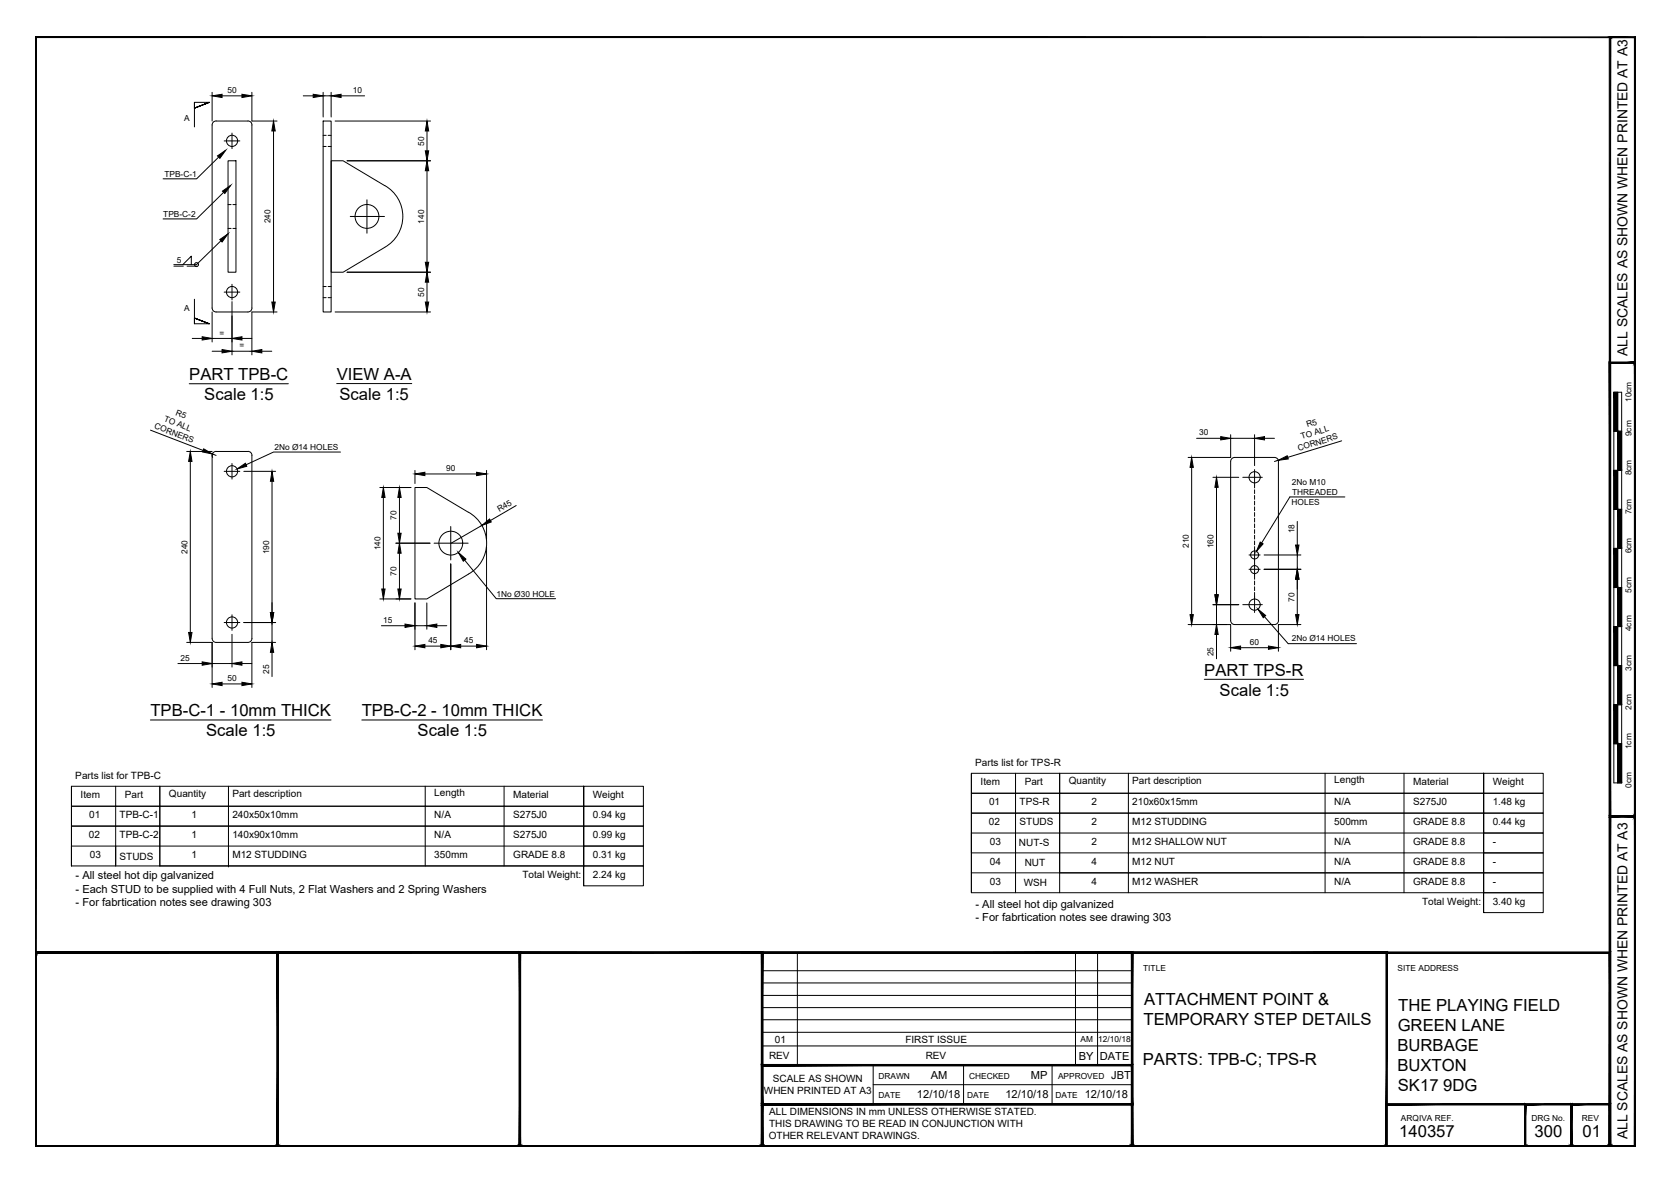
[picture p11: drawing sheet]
<svg xmlns="http://www.w3.org/2000/svg" width="420mm" height="297mm" viewBox="0 0 420 297" stroke-linecap="round" stroke-linejoin="round" font-family="sans-serif">
<g fill="none" stroke="#000" stroke-width=".25">
<path d="M48.9 25.7v1.5l3.7-1.5-3.7 1.5 3.7-1.5h-3.7v6.2M53.3 23.2v7.2M53.6 30.7l.7-.3h8a.97 .97 0 0 1 1 1v46a1.01 1.01 0 0 1-1 1h-8a1.01 1.01 0 0 1-1-1v-46zM55 39.5l-5.6 5.4h-8.4M55.8 24.1h5M56.3 35.4h4M58.3 33.4v4M63.3 23.2v7.2h6.3M68.7 32.9v43M76.2 24.1h2.5M81.2 30.4h2v48h-2zM81.2 24.1h2"/>
<path d="M81.2 36.8h.8M81.2 34h.8M81.2 23.2v6.2M82.5 36.8h.7M82.5 34h.7M83.2 23.2v6.2M84.2 30.4h24M85.7 24.1h5.9M107.3 32.9v5M56.2 48.3l-6.8 6.7h-8.4M57.3 40.4h2v28h-2zM57.3 51.4h.8"/>
<path d="M57.3 57.4h.8M58.5 51.4h.8M58.5 57.4h.8M87.2 40.4h21M88 54.4h8.6M92.2 50.2v8.4M96.7 46.7l-10.5-6.3h-3v28h3l10.5-6.2M96.7 46.6a8.9 8.9 0 0 1 0 15.5M107.3 42.9v23M43.7 66.9h2.4M45.9 66.5l2.2-2.1v2.1M47 66.9h2.4"/>
<path d="M48.9 75.2v6.2h3.7l-3.7-1.5 3.7 1.5-3.7-1.5v1.5M53.3 78.4v7.5M55.5 60.5l-6.1 6h-5.7M56.3 73.4h4M58.3 71.4v4M58.3 75.8v13.4M69.6 78.4h-6.3v10.8M81.2 72h.8M81.2 74.8h.8M82.5 72h.7M82.5 74.8h.7M84.2 78.4h24"/>
<path d="M87.2 68.4h21M107.3 70.9v5M47.5 96.4h25M48.3 85h2.5M53.3 88.3h2.5M53.3 85h5M58.3 88.3h5M60.8 85h2.5M65.8 88.3h2.5M84.6 96.4h18.9M405.5 98.6h2v98.1h-2zM406.5 98.6v98.1"/>
<path d="M37.8 108.1l13.2 5.1M46.9 113.5h6.4M47.8 116v42.9M53.4 114.1l.9 .3M53.5 113.9l-.2 .5 .1 .5M53.6 113.7l.7-.3h8a.97 .97 0 0 1 1 1v46a1.01 1.01 0 0 1-1 1h-8a1.01 1.01 0 0 1-1-1v-46zM56.3 118.4h4M58.3 116.5v3.9M61.3 118.4h8M85.6 113.6h-16.9l-6.9 3.2M104.3 118.2v3.3M106.8 119.1h13"/>
<path d="M122.3 118.2v17.3M299.5 117.5v37M300.7 110.2h6.1M304.8 120h6.5M309.3 109.2v5.8h-10.7M309.3 110.2h6M310.2 115h10.1a1.01 1.01 0 0 1 1 1v40a.97 .97 0 0 1-1 1h-10.1M310.3 115a1.01 1.01 0 0 0-1 1v39.9a1.01 1.01 0 0 0 1 1.1M312.3 120h4.9M315.3 109.2v7.8M315.3 118v4.6M317.8 110.2h2.5"/>
<path d="M321.2 115.7l-.9 .3M337.1 110.8l-13.5 4.1M405.5 118.2h2M405.5 108.4h2M68.4 120.9v33M95.4 122.5h7.9M96.3 125v23M99.5 136.5h8.6M100.4 125v9M100.4 139v9M109.1 136.5h8.6M113.3 132.3v8.4"/>
<path d="M117.7 128.8l-10.4-6.3h-3v28h3l10.4-6.2M117.7 128.7a8.9 8.9 0 0 1 .1 15.5M121.1 132.1l-7.7 4.4M122.3 137.5v25.8M129.7 127l-6.5 3.8M305.7 122.5v27M313.9 139.5h2.8M315.3 123.1v.9M315.3 124.5v1M315.3 125.9v1M315.3 127.4v.9M315.3 128.8v1"/>
<path d="M315.3 130.2v1M315.3 131.7v.9M315.3 133.1v.9M315.3 134.5v1M315.3 136v.9M315.3 137.4v8.2M317.7 139.5h9.2M326 131v6M326 139.5v3.6M338 124.9h-13.9l-7.1 11.5M405.5 137.8h2M405.5 128h2"/>
<path d="M56.3 156.4h4M58.3 154.5v3.9M58.3 159.4v8.2M61.3 156.4h8M68.4 156.4v5M95.4 150.5h7.9M95.8 157.2h6M104.3 151.5v11.8M104.3 157.2h3M107.3 151.5v6.6M109.8 157.2h2.5M113.3 141.7v21.6"/>
<path d="M116.8 140.8l7.9 9.7h14.9M298.6 157h10.7v6.7M304.8 152h6.5M305.7 152v5M305.7 159.4v6.1M312.3 152h4.9M313.9 143.1h2.8M315.3 146v1M315.3 147.5v.9M315.3 148.9v5M317.7 143.1h9.2M317.7 155l6 6.8h17.2"/>
<path d="M326 145.6v8.9M326.9 157h-5.6v6.7M405.5 157.5h2M405.5 147.7h2M44.7 166.8h6.1M46.9 161.4h6.4v11.4M53.3 166.8h5M55.8 171.9h5M60.8 166.8h2.5M68.4 163.9v6.1M69.3 161.4h-6v11.4M106.8 162.4h4"/>
<path d="M115.8 162.4h4M302.6 170.7h25M311.7 162.8h7.1M405.5 177.1h2M405.5 167.3h2M18 197.6v20M29.1 197.6v20M37.8 180.9h45.4M40.2 197.6v20h106.5v-5M57.4 197.6v20.3M90.9 180.9h45.4M106.9 197.6v20"/>
<path d="M126.7 197.6v20M146.7 197.6h-128.7v5h128.7M146.7 197.6h15v5h-15zM146.7 197.6v15M244.1 194.3v25.1M255.2 194.3v30M266.3 194.3v30M283.6 194.3v30M333 194.3v30M352.8 194.3v30M372.8 194.3h-128.7v5h128.7M372.8 199.3h-128.7v5h128.7"/>
<path d="M372.8 194.3v20M372.8 194.3h15v5h-15zM372.8 199.3h15v5h-15zM372.8 194.3v15M405.5 186.9h2M18 217.6h128.7M18 212.6v5M146.7 207.6h-128.7v5h128.7M146.7 202.6h-128.7v5h128.7M146.7 202.6v20M146.7 202.6h15v5h-15zM146.7 207.6h15v5h-15z"/>
<path d="M146.7 212.6h15v5h-15zM146.7 217.6h15v5h-15zM244.1 219.4v4.9h128.7v-4.9M244.1 219.4h128.7M244.1 209.3v5M244.1 219.4v4.9M255.2 209.3v5M372.8 204.3h-128.7v5h128.7M372.8 209.3v5h-128.7v5.1M372.8 204.3h15v5h-15zM372.8 209.3h15v5h-15zM372.8 214.3h15v5.1h-15z"/>
<path d="M372.8 219.4h15v4.9h-15zM372.8 214.3v15h15v-5h-15v5M200.4 239.4v28.3M270.3 239.4v28.3M275.8 239.4v28.3M191.5 250.1h93M191.5 247h93M191.5 243.9h93M191.5 256.3h93M191.5 253.2h93M191.5 259.4h93M191.5 262.8h93"/>
<path d="M219.4 267.7v9.8M219.4 272.6h65.1M242.1 267.7v9.8M264.4 267.7v9.8"/>
<circle cx="58.3" cy="35.4" r="1.41"/>
<circle cx="92.2" cy="54.4" r="3"/>
<circle cx="49.4" cy="66.5" r=".5"/>
<circle cx="58.3" cy="73.4" r="1.41"/>
<circle cx="58.3" cy="118.4" r="1.41"/>
<circle cx="315.3" cy="119.9" r="1.41"/>
<circle cx="113.3" cy="136.5" r="3"/>
<circle cx="315.3" cy="139.5" r="1.01"/>
<circle cx="58.3" cy="156.4" r="1.41"/>
<circle cx="315.3" cy="151.9" r="1.41"/>
<circle cx="315.3" cy="143.1" r="1.01"/>
</g>
<g fill="#000" stroke="#000" stroke-width=".25">
<path d="M54.7 39.2l2-1.5-1.4 2.1zM53.3 24.1l2.5-.4v.8zM60.8 23.7l2.5 .4-2.5 .4zM68.7 30.4l.5 2.5h-.9zM78.7 23.7l2.5 .4-2.5 .4zM83.2 24.1l2.5-.4v.8zM107.3 30.4l.4 2.5h-.8zM106.9 37.9h.8l-.4 2.5zM55.9 48l2.1-1.4-1.5 2zM107.3 40.4l.4 2.5h-.8zM55.2 60.2l2.1-1.4-1.5 2zM68.3 75.9h.9l-.5 2.5z"/>
<path d="M106.9 65.9h.8l-.4 2.5zM107.3 68.4l.4 2.5h-.8zM106.9 75.9h.8l-.4 2.5zM50.8 84.6l2.5 .4-2.5 .4zM55.8 87.8l2.5 .5-2.5 .4zM58.3 85l2.5-.4v.8zM63.3 88.3l2.5-.5v.9zM47.8 113.5l.4 2.5h-.8zM51.2 112.8l2.2 1.3-2.5-.5zM59.6 117.9l2.1-1.5 .3 .8zM104.3 119.1l2.5-.4v.8zM119.8 118.7l2.5 .4-2.5 .4z"/>
<path d="M299.5 115l.4 2.5h-.9zM306.8 109.7l2.5 .5-2.5 .4zM315.3 110.2l2.5-.5v.9zM321.2 115.7l2.3-1.2 .2 .8zM68.4 118.4l.4 2.5h-.8zM96.3 122.5l.5 2.5h-.9zM100.4 136.5l.4 2.5h-.8zM100 134h.8l-.4 2.5zM100.4 122.5l.4 2.5h-.8zM121.1 132.1l1.9-1.7 .5 .8zM305.7 120l.4 2.5h-.8zM316.7 136.2l.7 .5-1.7 1.9z"/>
<path d="M325.6 137h.8l-.4 2.5zM47.4 158.9h.8l-.4 2.5zM68 153.9h.8l-.4 2.5zM95.9 148h.9l-.5 2.5zM100 148h.8l-.4 2.5zM101.8 156.8l2.5 .4-2.5 .5zM107.3 157.2l2.5-.4v.9zM115.2 138.8l1.9 1.7-.7 .5zM299 154.5h.9l-.4 2.5zM305.3 149.5h.8l-.4 2.5zM305.7 157l.4 2.4h-.8zM316.1 153.1l2 1.6-.7 .5z"/>
<path d="M326 143.1l.4 2.5h-.8zM325.6 154.5h.8l-.4 2.5zM50.8 166.3l2.5 .5-2.5 .4zM53.3 171.9l2.5-.4v.8zM58.3 166.8l2.5-.5v.9zM60.8 171.5l2.5 .4-2.5 .4zM68.4 161.4l.4 2.5h-.8zM104.3 162.4l2.5-.5v.9zM110.8 161.9l2.5 .5-2.5 .4zM113.3 162.4l2.5-.5v.9zM119.8 161.9l2.5 .5-2.5 .4zM309.3 162.8l2.4-.5v.9z"/>
<path d="M318.8 162.3l2.5 .5-2.5 .4z"/>
<path d="M8.9 9.3l.2 .1h401.6zM8.9 9.3h402l-.2 .1z"/>
<path d="M404.4 9.3l.3 .1zM404.4 9.3l.3 .1-.3 278.6zM404.7 9.4l-.3 278.6 .3-.1zM404.4 288l.3-.1z"/>
<path d="M404.6 9.3l.1 .1h6zM404.6 9.3h6.3l-.2 .1z"/>
<path d="M410.7 9.4v278.5l.2-278.6zM410.9 9.3v278.7l-.2-.1z"/>
<path d="M410.7 9.4v278.5l.2-278.6zM410.9 9.3v278.7l-.2-.1z"/>
<path d="M404.4 91l.3 .3 6.2-.3zM404.7 91.3l6.2-.3-.2 .3zM410.9 91l-.2 .3z"/>
<path d="M404.4 91l.3 114v-113.7zM404.4 91l.3 114-.3 .3z"/>
<path d="M405.5 98.6l1 9.8v-9.8zM405.5 98.6l1 9.8h-1z"/>
<path d="M410.9 91.1l-.2 .2 .2 113.9zM410.7 91.3l.2 113.9-.2-.2zM410.7 205l.2 .3zM404.7 205h6l.2 .3zM404.7 205l-.3 .3h6.5z"/>
<path d="M405.5 118.2l1 9.8v-9.8zM405.5 118.2l1 9.8h-1z"/>
<path d="M406.5 108.4l1 9.8v-9.8zM406.5 108.4l1 9.8h-1z"/>
<path d="M405.5 137.8l1 9.8v-9.8zM405.5 137.8l1 9.8h-1z"/>
<path d="M406.5 128l1 9.8v-9.8zM406.5 128l1 9.8h-1z"/>
<path d="M405.5 157.5l1 9.8v-9.8zM405.5 157.5l1 9.8h-1z"/>
<path d="M406.5 147.6l1 9.9v-9.9zM406.5 147.6l1 9.9h-1z"/>
<path d="M405.5 177.1l1 9.8v-9.8zM405.5 177.1l1 9.8h-1z"/>
<path d="M406.5 167.3l1 9.8v-9.8zM406.5 167.3l1 9.8h-1z"/>
<path d="M406.5 186.9l1 9.8v-9.8zM406.5 186.9l1 9.8h-1z"/>
<path d="M404.4 205l.3 .3 6.2-.3zM404.7 205.3l6.2-.3-.2 .3zM410.9 205l-.2 .3z"/>
<path d="M410.9 205.1l-.2 .2 .2 82.7zM410.7 205.3l.2 82.7-.2-.1zM410.7 287.9l.2 .1z"/>
<path d="M8.9 239.2l.2 .4zM8.9 239.2l395.5 .4h-395.3zM8.9 239.2l395.5 .4 .3-.4z"/>
<path d="M9.1 239.6h60.5l.3-.4zM8.9 239.2h61l-60.8 .4zM8.9 239.2l.2 .4z"/>
<path d="M69.9 239.6h60.6l.3-.4zM69.6 239.2h61.2l-60.9 .4zM69.6 239.2l.3 48.7v-48.3zM69.6 239.2l.3 48.7-.3 .1zM69.6 288l.3-.1z"/>
<path d="M130.8 239.6h60.5l.4-.4zM130.5 239.2h61.2l-60.9 .4zM130.5 239.2l.3 48.7v-48.3zM130.5 239.2l.3 48.7-.3 .1zM130.5 288l.3-.1z"/>
<path d="M191.7 239.6h92.6l.4-.4zM191.3 239.2h93.4l-93 .4zM191.3 239.2l.4 48.7v-48.3zM191.3 239.2l.4 48.7-.4 .1zM191.3 288l.4-.1z"/>
<path d="M284.7 239.6h63.6l.3-.4zM284.3 239.2h64.3l-63.9 .4zM284.3 239.2l.4 48.7v-48.3zM284.3 239.2l.4 48.7-.4 .1zM284.3 288l.4-.1z"/>
<path d="M404.7 239.2l-.3 .4 .3 48.4zM404.4 239.6l.3 48.4-.3-.1zM404.4 287.9l.3 .1z"/>
<path d="M191.3 277.3l.4 .4 93-.4zM191.7 277.7l93-.4-.4 .4zM284.7 277.3l-.4 .4 .4 10.3zM284.3 277.7l.4 10.3-.4-.1zM284.3 287.9l.4 .1z"/>
<path d="M191.3 277.7h93.4l-.4-.4zM191.3 277.7l.4-.4h92.6zM191.3 267.5v10.2l.4-.4zM191.3 267.5l.4 .4v9.4zM191.3 267.5l.4 .4 93-.4zM191.7 267.9l93-.4-.4 .4zM284.7 267.5l-.4 .4 .4 9.8zM284.3 267.9l.4 9.8-.4-.4z"/>
<path d="M383.1 277.3l.3 .4 11.7-.4zM383.4 277.7l11.7-.4-.4 .4zM394.7 277.7l.4 10.3v-10.7zM394.7 277.7l.4 10.3-.4-.1zM394.7 287.9l.4 .1z"/>
<path d="M348.5 277.7h34.8v-.4zM348.5 277.3h34.8l-34.8 .4z"/>
<path d="M394.7 277.3l.4 .4 9.6-.4zM395.1 277.7l9.6-.4-.3 .4zM404.7 277.3l-.3 .4 .3 10.3zM404.4 277.7l.3 10.3-.3-.1zM404.4 287.9l.3 .1z"/>
<path d="M9.1 9.4l-.2 278.6 .2-.1zM8.9 9.3l.2 .1-.2 278.6z"/>
<path d="M9.1 239.6l-.2 48.4 .2-.1zM8.9 239.4l.2 .2-.2 48.4z"/>
<path d="M9.1 287.9l60.7 .1-.2-.1zM9.1 287.9l60.7 .1h-60.9z"/>
<path d="M69.6 287.9l.3 .1zM69.9 239.2v48.8l-.3-.1zM69.9 239.2l-.3 .4v48.3z"/>
<path d="M69.9 287.9l60.7 .1-.1-.1zM69.9 287.9l60.7 .1h-60.8z"/>
<path d="M130.5 287.9l.3 .1zM130.8 239.2v48.8l-.3-.1zM130.8 239.2l-.3 .4v48.3z"/>
<path d="M130.8 287.9l60.7 .1-.2-.1zM130.8 287.9l60.7 .1h-60.9z"/>
<path d="M191.3 287.9l.4 .1zM191.7 239.2v48.8l-.4-.1zM191.3 239.6v48.3l.4-48.7z"/>
<path d="M191.7 287.9l92.8 .1-.2-.1zM191.7 287.9l92.8 .1h-93z"/>
<path d="M284.3 287.9l.4 .1zM284.7 239.2v48.8l-.4-.1zM284.7 239.2l-.4 .4v48.3z"/>
<path d="M191.5 288h93l-.2-.1zM191.5 288l.2-.1h92.6zM191.3 288l.4-.1zM191.7 277.7v10.2l-.4 .1zM191.3 277.3v10.7l.4-10.3z"/>
<path d="M284.7 287.9l63.8 .1-.2-.1zM284.7 287.9l63.8 .1h-64z"/>
<path d="M348.3 287.9l.3 .1zM348.6 239.2v48.8l-.3-.1zM348.6 239.2l-.3 .4v48.3z"/>
<path d="M383.3 288h11.6l-.2-.1zM383.4 287.9h11.3l-11.4 .1zM383.1 288l.3-.1zM383.4 277.7v10.2l-.3 .1zM383.1 277.3v10.7l.3-10.3z"/>
<path d="M8.9 288h395.7l-.2-.1zM8.9 288l.2-.1h395.3zM8.9 239.4v48.6l.2-.1zM8.9 239.4l.2 .2v48.3z"/>
<path d="M394.9 288h9.7l-.2-.1zM394.9 288l.2-.1h9.3zM394.7 288l.4-.1zM395.1 277.7v10.2l-.4 .1zM394.7 277.3v10.7l.4-10.3z"/>
<path d="M9.1 287.9l401.8 .1-.2-.1zM9.1 287.9l401.8 .1h-402z"/>
<path d="M404.7 287.9l6.2 .1-.2-.1zM404.7 287.9l6.2 .1h-6.3z"/>
<path d="M404.6 288h6.3l-.2-.1zM404.7 287.9h6l-6.1 .1zM404.4 288l.3-.1zM404.7 205.3v82.6l-.3 .1zM404.4 205v83l.3-82.7z"/>
</g>
<g font-size="4.2">
<text x="47.5" y="95.5">PART TPB-C</text>
<text x="84.6" y="95.5">VIEW A-A</text>
<text x="51.3" y="100.6">Scale 1:5</text>
<text x="85.3" y="100.5">Scale 1:5</text>
<text x="302.6" y="169.8">PART TPS-R</text>
<text x="306.5" y="174.9">Scale 1:5</text>
<text x="37.8" y="180">TPB-C-1 - 10mm THICK</text>
<text x="51.8" y="185.1">Scale 1:5</text>
<text x="90.9" y="180">TPB-C-2 - 10mm THICK</text>
<text x="104.9" y="185.1">Scale 1:5</text>
<text x="287.4" y="257.5">TEMPORARY STEP DETAILS</text>
<text x="287.5" y="252.5">ATTACHMENT POINT &amp;</text>
<text x="351.4" y="254">THE PLAYING FIELD</text>
<text x="351.2" y="259.1">GREEN LANE</text>
<text x="287.2" y="267.5">PARTS: TPB-C; TPS-R</text>
<text x="351.1" y="264.1">BURBAGE</text>
<text x="351.1" y="269.2">BUXTON</text>
<text x="351.3" y="274.2">SK17 9DG</text>
<text x="351.6" y="285.7">140357</text>
<text x="385.6" y="285.7">300</text>
<text x="397.7" y="285.7">01</text>
</g>
<g font-size="3.5">
<text x="409" y="89.4" transform="rotate(-90 409 89.4)">ALL SCALES AS SHOWN WHEN PRINTED AT A3</text>
<text x="409" y="286.3" transform="rotate(-90 409 286.3)">ALL SCALES AS SHOWN WHEN PRINTED AT A3</text>
</g>
<g font-size="2.8">
<text x="19" y="221">- All steel hot dip galvanized</text>
<text x="19" y="224.3">- Each STUD to be supplied with 4 Full Nuts, 2 Flat Washers and 2 Spring Washers</text>
<text x="19" y="227.7">- For fabrtication notes see drawing 303</text>
<text x="245.1" y="228.2">- All steel hot dip galvanized</text>
<text x="245.1" y="231.5">- For fabrtication notes see drawing 303</text>
<text x="271.1" y="266.3">BY</text>
<text x="276.4" y="266.3">DATE</text>
<text x="233.9" y="271.1">AM</text>
<text x="259" y="271.1">MP</text>
<text x="279.3" y="271.1">JBT</text>
<text x="230.4" y="276">12/10/18</text>
<text x="252.7" y="276">12/10/18</text>
<text x="272.6" y="276">12/10/18</text>
</g>
<g font-size="2.5">
<text x="18.9" y="195.7">Parts list for TPB-C</text>
<text x="245.1" y="192.4">Parts list for TPS-R</text>
<text x="246.4" y="197.4">Item</text>
<text x="257.5" y="197.4">Part</text>
<text x="268.6" y="196.9">Quantity</text>
<text x="284.5" y="196.9">Part description</text>
<text x="335.3" y="196.9">Length</text>
<text x="355.1" y="197.4">Material</text>
<text x="375.1" y="197.4">Weight</text>
<text x="20.3" y="200.6">Item</text>
<text x="31.4" y="200.6">Part</text>
<text x="42.5" y="200.2">Quantity</text>
<text x="58.4" y="200.2">Part description</text>
<text x="109.1" y="200.1">Length</text>
<text x="129" y="200.6">Material</text>
<text x="149" y="200.6">Weight</text>
<text x="248.5" y="202.4">01</text>
<text x="256.2" y="202.4">TPS-R</text>
<text x="274.3" y="202.4">2</text>
<text x="284.5" y="202.4">210x60x15mm</text>
<text x="335.3" y="202.4">N/A</text>
<text x="355.1" y="202.4">S275J0</text>
<text x="375.1" y="202.4">1.48 kg</text>
<text x="22.4" y="205.7">01</text>
<text x="30.1" y="205.7">TPB-C-1</text>
<text x="48.2" y="205.7">1</text>
<text x="58.4" y="205.7">240x50x10mm</text>
<text x="109.1" y="205.7">N/A</text>
<text x="129" y="205.7">S275J0</text>
<text x="149" y="205.6">0.94 kg</text>
<text x="248.5" y="207.4">02</text>
<text x="256.2" y="207.4">STUDS</text>
<text x="274.3" y="207.4">2</text>
<text x="284.5" y="207.3">M12 STUDDING</text>
<text x="335.3" y="207.4">500mm</text>
<text x="355.1" y="207.4">GRADE 8.8</text>
<text x="375.1" y="207.4">0.44 kg</text>
<text x="22.4" y="210.7">02</text>
<text x="22.6" y="215.6">03</text>
<text x="30.1" y="210.7">TPB-C-2</text>
<text x="48.2" y="215.7">1</text>
<text x="48.2" y="210.7">1</text>
<text x="58.4" y="210.7">140x90x10mm</text>
<text x="58.4" y="215.7">M12 STUDDING</text>
<text x="109.1" y="215.7">350mm</text>
<text x="109.1" y="210.7">N/A</text>
<text x="129" y="215.7">GRADE 8.8</text>
<text x="129" y="210.7">S275J0</text>
<text x="149" y="210.7">0.99 kg</text>
<text x="149" y="215.6">0.31 kg</text>
<text x="248.8" y="212.4">03</text>
<text x="256.1" y="212.7">NUT-S</text>
<text x="274.3" y="212.4">2</text>
<text x="284.5" y="212.4">M12 SHALLOW NUT</text>
<text x="335.3" y="212.4">N/A</text>
<text x="355.1" y="212.4">GRADE 8.8</text>
<text x="375.1" y="212.4">-</text>
<text x="30" y="216">STUDS</text>
<text x="131.3" y="220.7">Total Weight:</text>
<text x="149" y="220.7">2.24 kg</text>
<text x="248.8" y="217.4">04</text>
<text x="257.5" y="217.6">NUT</text>
<text x="274.3" y="217.4">4</text>
<text x="284.5" y="217.4">M12 NUT</text>
<text x="335.3" y="217.4">N/A</text>
<text x="355.1" y="217.4">GRADE 8.8</text>
<text x="375.1" y="217.4">-</text>
<text x="248.8" y="222.4">03</text>
<text x="257.2" y="222.7">WSH</text>
<text x="274.3" y="222.4">4</text>
<text x="284.5" y="222.4">M12 WASHER</text>
<text x="335.3" y="222.4">N/A</text>
<text x="355.1" y="222.4">GRADE 8.8</text>
<text x="357.4" y="227.4">Total Weight:</text>
<text x="375.1" y="222.4">-</text>
<text x="375.1" y="227.4">3.40 kg</text>
<text x="194.7" y="262">01</text>
<text x="227.5" y="262">FIRST ISSUE</text>
<text x="193.3" y="266.2">REV</text>
<text x="232.6" y="266.2">REV</text>
<text x="192" y="275">WHEN PRINTED AT A3</text>
<text x="194.2" y="272">SCALE AS SHOWN</text>
<text x="193.3" y="280.3">ALL DIMENSIONS IN mm UNLESS OTHERWISE STATED.</text>
<text x="193.2" y="286.3">OTHER RELEVANT DRAWINGS.</text>
<text x="193.3" y="283.3">THIS DRAWING TO BE READ IN CONJUNCTION WITH</text>
</g>
<g font-size="2.1">
<text x="57.1" y="23.4">50</text>
<text x="88.7" y="23.4">10</text>
<text x="46.3" y="30.4">A</text>
<text x="106.6" y="36.6" transform="rotate(-90 106.6 36.6)">50</text>
<text x="41.3" y="44.4">TPB-C-1</text>
<text x="41" y="54.5">TPB-C-2</text>
<text x="68" y="56.1" transform="rotate(-90 68 56.1)">240</text>
<text x="106.6" y="56.2" transform="rotate(-90 106.6 56.2)">140</text>
<text x="44.5" y="66.2">5</text>
<text x="106.6" y="74.6" transform="rotate(-90 106.6 74.6)">50</text>
<text x="46.3" y="78.1">A</text>
<text x="55.2" y="84.3">=</text>
<text x="60.2" y="87.6">=</text>
<text x="409.9" y="101" transform="rotate(-90 409.9 101)">10cm</text>
<text x="38.6" y="107.6" transform="rotate(21 38.6 107.6)">CORNERS</text>
<text x="41.1" y="105.9" transform="rotate(21 41.1 105.9)">TO ALL</text>
<text x="44" y="104.3" transform="rotate(21 44 104.3)">R5</text>
<text x="328.6" y="107.4" transform="rotate(-17 328.6 107.4)">R5</text>
<text x="69" y="113.1">2No Ø14 HOLES</text>
<text x="301.3" y="109.4">30</text>
<text x="326.4" y="113.3" transform="rotate(-17 326.4 113.3)">CORNERS</text>
<text x="327.2" y="110.4" transform="rotate(-17 327.2 110.4)">TO ALL</text>
<text x="409.9" y="109.6" transform="rotate(-90 409.9 109.6)">9cm</text>
<text x="112.1" y="118.4">90</text>
<text x="409.9" y="119.5" transform="rotate(-90 409.9 119.5)">8cm</text>
<text x="324.7" y="121.8">2No M10</text>
<text x="324.7" y="124.3">THREADED</text>
<text x="99.7" y="130.7" transform="rotate(-90 99.7 130.7)">70</text>
<text x="125.5" y="128.7" transform="rotate(-30 125.5 128.7)">R45</text>
<text x="324.6" y="126.9">HOLES</text>
<text x="409.9" y="129.3" transform="rotate(-90 409.9 129.3)">7cm</text>
<text x="298.7" y="137.7" transform="rotate(-90 298.7 137.7)">210</text>
<text x="305" y="137.8" transform="rotate(-90 305 137.8)">160</text>
<text x="325.3" y="134" transform="rotate(-90 325.3 134)">18</text>
<text x="47.1" y="139.2" transform="rotate(-90 47.1 139.2)">240</text>
<text x="67.6" y="139.3" transform="rotate(-90 67.6 139.3)">190</text>
<text x="95.6" y="138.3" transform="rotate(-90 95.6 138.3)">140</text>
<text x="409.9" y="139.1" transform="rotate(-90 409.9 139.1)">6cm</text>
<text x="99.7" y="144.7" transform="rotate(-90 99.7 144.7)">70</text>
<text x="124.8" y="149.9">1No Ø30 HOLE</text>
<text x="409.9" y="148.9" transform="rotate(-90 409.9 148.9)">5cm</text>
<text x="325.3" y="151.2" transform="rotate(-90 325.3 151.2)">70</text>
<text x="96.3" y="156.5">15</text>
<text x="107.6" y="161.6">45</text>
<text x="116.6" y="161.6">45</text>
<text x="324.6" y="161">2No Ø14 HOLES</text>
<text x="409.9" y="158.6" transform="rotate(-90 409.9 158.6)">4cm</text>
<text x="45.3" y="166">25</text>
<text x="305" y="164.9" transform="rotate(-90 305 164.9)">25</text>
<text x="314.1" y="162">60</text>
<text x="57.1" y="171.1">50</text>
<text x="67.6" y="169.4" transform="rotate(-90 67.6 169.4)">25</text>
<text x="409.9" y="168.6" transform="rotate(-90 409.9 168.6)">3cm</text>
<text x="409.9" y="178.3" transform="rotate(-90 409.9 178.3)">2cm</text>
<text x="409.9" y="188.3" transform="rotate(-90 409.9 188.3)">1cm</text>
<text x="409.9" y="198" transform="rotate(-90 409.9 198)">0cm</text>
<text x="287.3" y="243.9">TITLE</text>
<text x="351.2" y="243.9">SITE ADDRESS</text>
<text x="271.5" y="261.9">AM</text>
<text x="276" y="261.9">12/10/18</text>
<text x="220.8" y="271.1">DRAWN</text>
<text x="243.5" y="271.1">CHECKED</text>
<text x="265.9" y="271.1">APPROVED</text>
<text x="220.8" y="276">DATE</text>
<text x="243" y="276">DATE</text>
<text x="265.2" y="276">DATE</text>
<text x="352.1" y="281.6">ARQIVA REF.</text>
<text x="384.8" y="281.6">DRG No.</text>
<text x="397.5" y="281.6">REV</text>
</g>
</svg>
